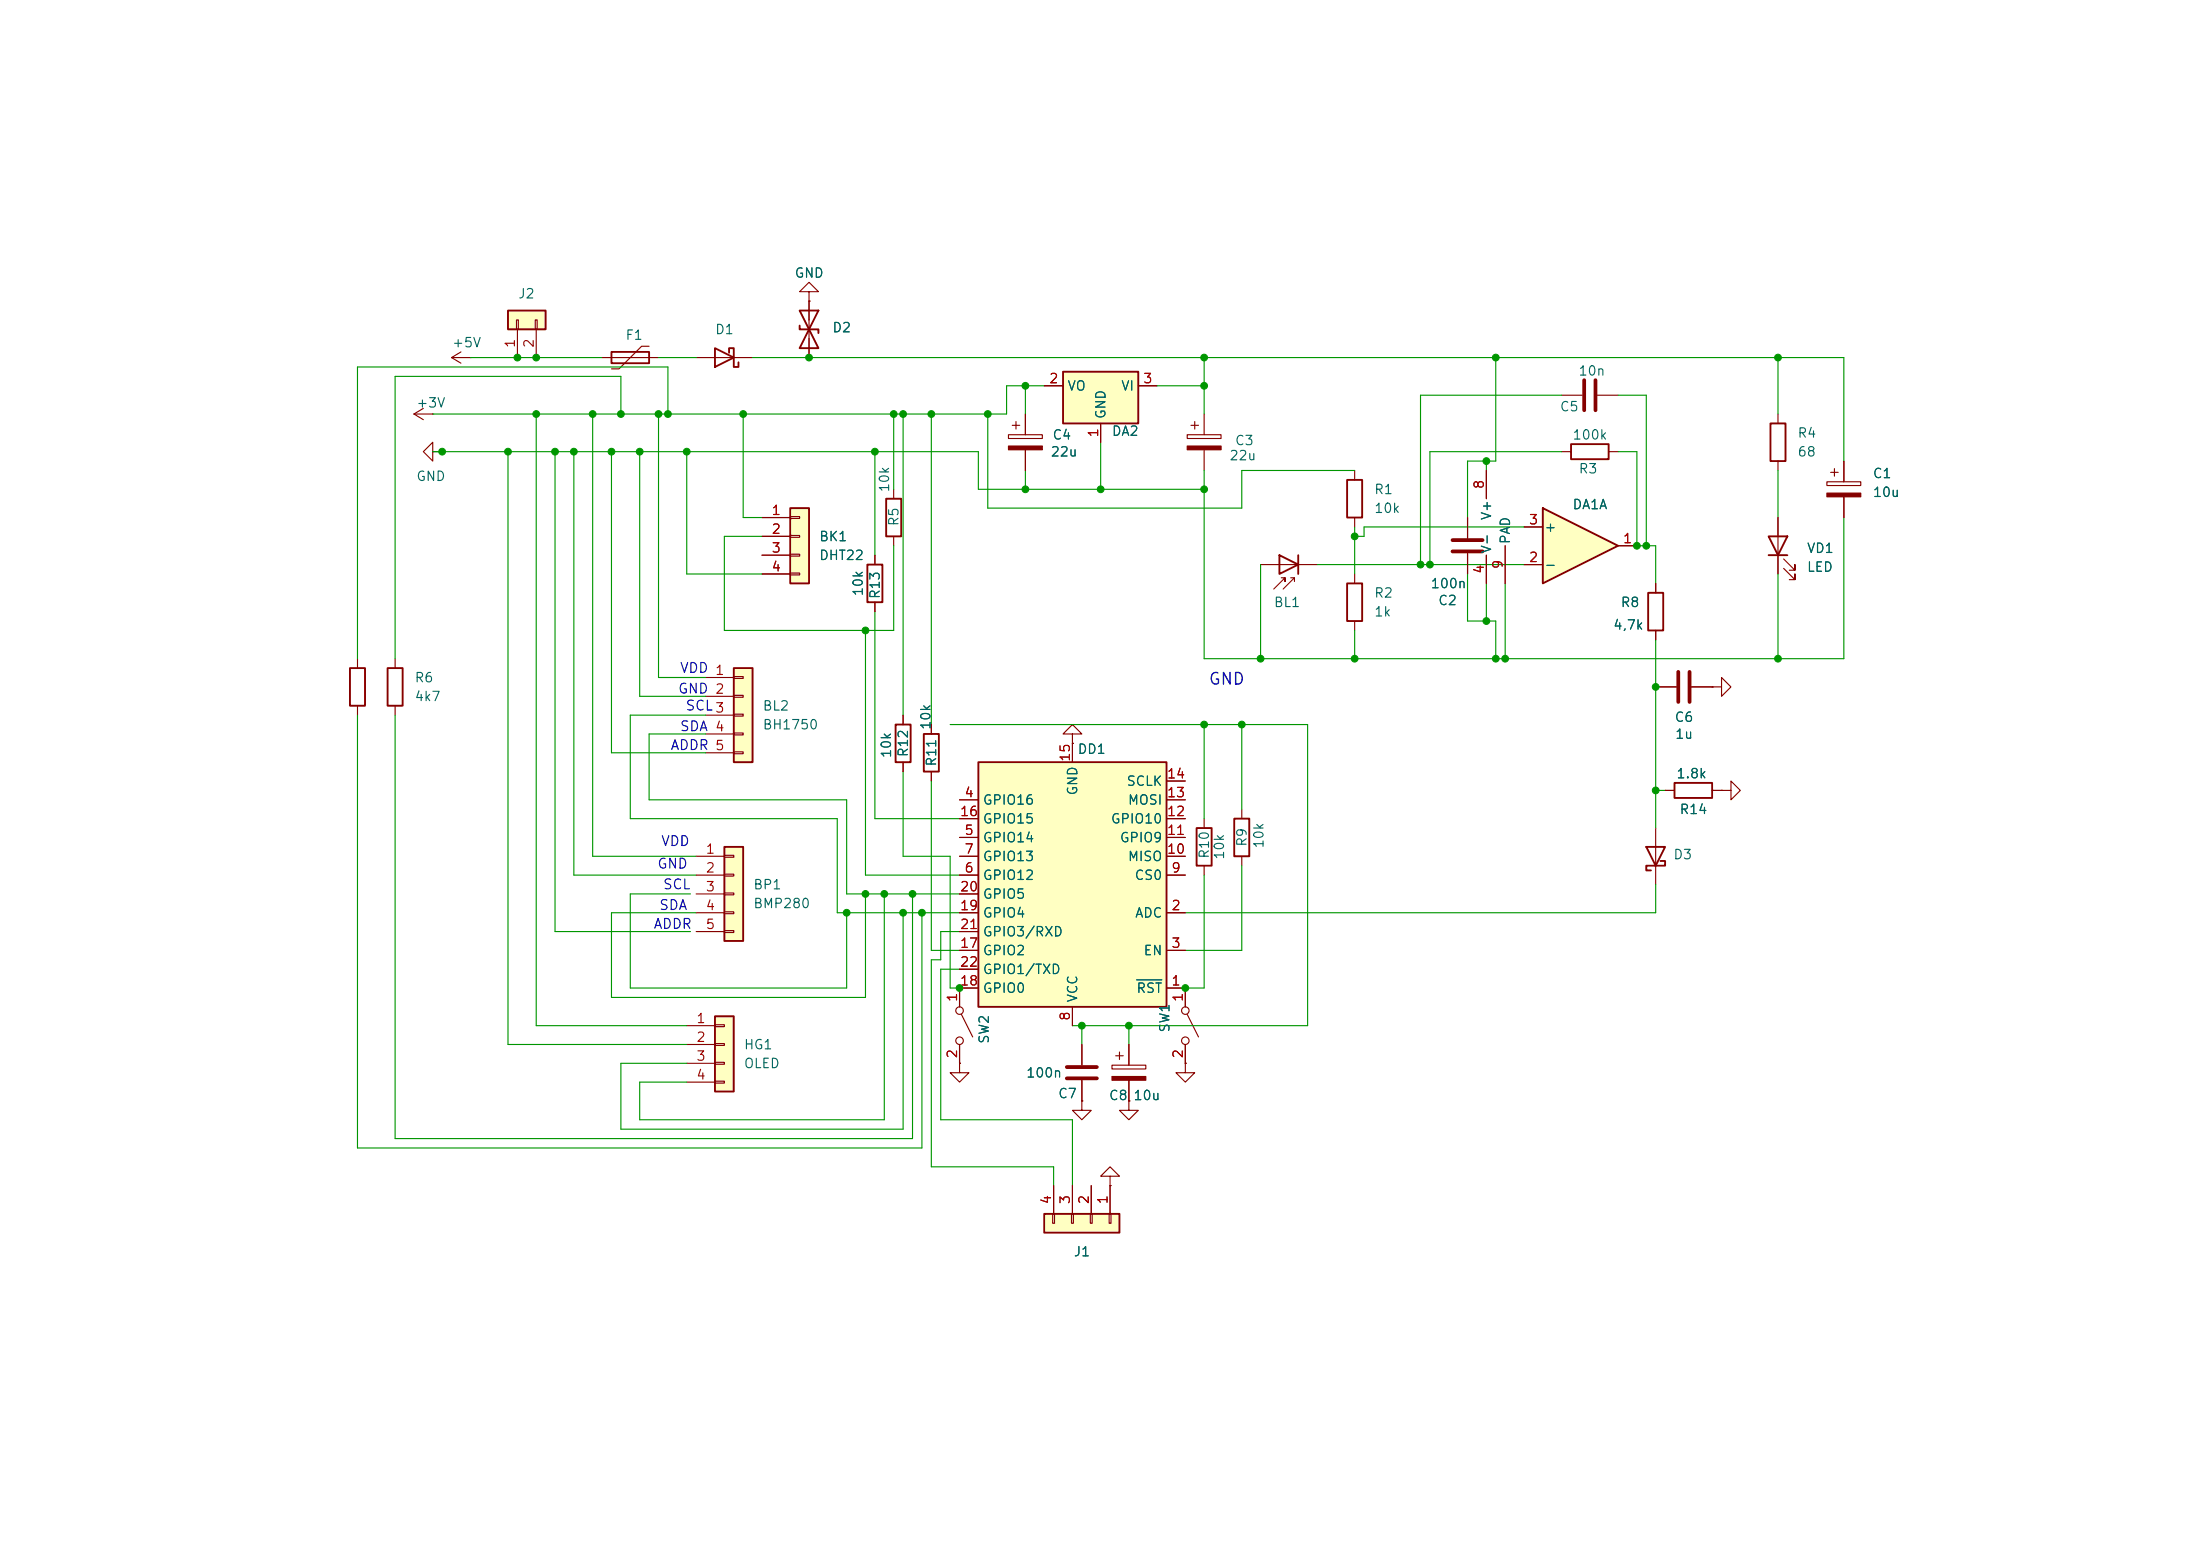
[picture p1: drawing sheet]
<svg xmlns="http://www.w3.org/2000/svg" width="297mm" height="210mm" viewBox="0 0 297 210" stroke-linecap="round" stroke-linejoin="round" font-family="sans-serif">
<g fill="none" stroke="#840000" stroke-width=".15">
<path d="M10 10h277v190h-277zM12 12h273v186h-273zM60 10v2M110 10v2M160 10v2M210 10v2M260 10v2M10 60h2M170.2 76.2h7.6M173 78h.5v.5v-.5l-1.5 1.5M174.2 78h.6M174.8 78.5v-.5l-1.6 1.5"/>
<path d="M285 60h2M10 110h2M162.6 110.5v1.3M162.6 116.8v1.3M167.6 109.2v1.3M167.6 115.6v1.2M232.4 106.7h1.3v-1.3l1.2 1.3-1.2 1.3v-1.3M232.4 106.7h.1M285 110h2M10 160h2M177 166h108v32h-108zM285 160h2"/>
<path d="M60 198v2M110 198v2M160 198v2M177 194.5h108M177 191.5h108M177 187.5h108M177 181.5h108M197 191.5v3M210 198v2M260 198v2M261 191.5v6.5"/>
</g>
<path d="M172.7 74.9l2.6 1.3-2.6 1.3zM175.3 74.9v2.6M161.5 111.8h2.1v5h-2.1zM166.6 110.5h2.1v5.1h-2.1z" fill="none" stroke="#840000" stroke-width=".25"/>
<path d="M132.1 102.9h25.4v33h-25.4z" fill="#ffffc2"/>
<path d="M212.1 59.9h5.1v2.1h-5.1zM181.9 78.7h2v5.1h-2zM132.1 102.9h25.4v33h-25.4zM222.2 114.3h2.6l-1.3 2.5zM224.2 116.2h.6v.6h-2.6v.7h.7" fill="none" stroke="#840000" stroke-width=".25"/>
<g fill="none" stroke="#840000" stroke-width=".15">
<path d="M160.3 58.7h4.5v.5h-4.5zM160.8 57.4h1M161.3 56.9v1M162.6 55.9v2.8M210.8 53.3h2.8M215.6 53.3h2.8M162.6 60.7v2.8M182.9 77.5v1.2M198.1 69.9v2.7M198.1 74.7v2.8M210.8 61h1.3M217.2 61h1.2"/>
<path d="M182.9 83.8v1.3M129.5 108h2.6M129.5 113h2.6M129.5 118.1h2.6M129.5 115.6h2.6M129.5 110.5h2.6M144.8 100.3v2.6M157.5 108h2.5M157.5 113h2.5M157.5 118.1h2.5M157.5 115.6h2.5M157.5 110.5h2.5"/>
<path d="M157.5 105.4h2.5M223.5 111.8v7.6M129.5 133.4h2.6M129.5 123.2h2.6M129.5 128.3h2.6M129.5 120.7h2.6M129.5 125.7h2.6M129.5 130.8h2.6M144.8 135.9v2.5M157.5 133.4h2.5v2.5M157.5 123.2h2.5M157.5 128.3h2.5"/>
<path d="M160.3 136.9l1.5 3.1M160 143.5v1.3h1.3l-1.3 1.3-1.3-1.3h1.3M160 143.5h.1M160 141v2.5"/>
<circle cx="160" cy="136.4" r=".51"/>
<circle cx="160" cy="140.5" r=".51"/>
</g>
<path d="M153.4 132.2h3.4" fill="none" stroke="#006464" stroke-width=".15"/>
<path d="M213.9 51.3v4.1M215.4 51.3v4.1M196.1 72.9h4.1M196.1 74.4h4.1" fill="none" stroke="#840000" stroke-width=".51"/>
<path d="M160.3 60.2h4.5v.5h-4.5z" fill="#840000" stroke="#840000" stroke-width=".15"/>
<path d="M99.1 90.2h2.5v12.7h-2.5z" fill="#ffffc2"/>
<path d="M239 57.2h2v5h-2zM181.9 64.8h2v5.1h-2zM238.8 72.4h2.5l-1.3 2.5zM238.8 74.9h2.5M99.1 90.2h2.5v12.7h-2.5zM222.5 80h2v5.1h-2zM226.1 105.7h5v2h-5z" fill="none" stroke="#840000" stroke-width=".25"/>
<g fill="none" stroke="#840000" stroke-width=".15">
<path d="M240 55.9v1.3M182.9 63.5v1.3M182.9 69.9v1.2M223.5 78.7v1.3M240 62.2v1.3M240 69.9v7.6M240.8 76.7l1.5 1.5v-.7v.7h-.7M240.8 75.4l1.5 1.6v-.8v.8h-.7M246.6 65h4.6v.5h-4.6zM247.1 63.8h1.1M247.6 63.2v1.1M248.9 62.2v2.8"/>
<path d="M248.9 67.1v2.8M95.2 91.4h3.9M95.2 94h3.9M95.2 96.5h3.9M95.2 99.1h3.9M99.1 91.3h1.2v.3h-1.2zM99.1 93.9h1.2v.2h-1.2zM99.1 96.4h1.2v.2h-1.2zM99.1 98.9h1.2v.3h-1.2zM223.5 92.7h2.8M223.5 85.1v1.3M228.3 92.7h2.8"/>
<path d="M95.2 101.6h3.9M99.1 101.5h1.2v.2h-1.2zM224.8 106.7h1.3M231.1 106.7h1.3"/>
</g>
<path d="M246.6 66.5h4.6v.6h-4.6z" fill="#840000" stroke="#840000" stroke-width=".15"/>
<path d="M226.6 90.7v4M228.1 90.7v4" fill="none" stroke="#840000" stroke-width=".51"/>
<path d="M208.3 68.6l10.1 5.1-10.1 5z" fill="#ffffc2"/>
<path d="M119.6 67.3h2.1v5.1h-2.1zM208.3 68.6l10.1 5.1-10.1 5z" fill="none" stroke="#840000" stroke-width=".25"/>
<path d="M120.6 66v1.3M120.6 72.4v1.3M200.7 63.5v3.8M200.7 74.9v3.8M203.2 73.7v5M205.7 76.2h2.6M205.7 71.1h2.6M218.4 73.7h2.6M231.1 92.7h1.3v-1.3l1.3 1.3-1.3 1.3v-1.3M231.1 92.7h.1" fill="none" stroke="#840000" stroke-width=".15"/>
<path d="M106.7 68.6h2.5v10.1h-2.5z" fill="#ffffc2"/>
<path d="M106.7 68.6h2.5v10.1h-2.5zM47.2 90.2h2.1v5.1h-2.1zM52.3 90.2h2.1v5.1h-2.1z" fill="none" stroke="#840000" stroke-width=".25"/>
<g fill="none" stroke="#840000" stroke-width=".15">
<path d="M55.9 55.9l1.2 .7M55.9 55.9h2.5M57.1 55.1l-1.2 .8M58.4 55.9h.1M58.4 61v-1.3l-1.3 1.3 1.3 1.2v-1.2h1.3M59.7 61h.1M102.9 69.9h3.8M102.9 72.4h3.8M102.9 74.9h3.8M102.9 77.5h3.8M106.7 69.7h1.2v.3h-1.2zM106.7 72.3h1.2v.2h-1.2z"/>
<path d="M106.7 74.8h1.2v.3h-1.2zM106.7 77.3h1.2v.3h-1.2zM48.3 88.9v1.3M48.3 95.3v1.2M53.3 88.9v1.3M53.3 95.3v1.2"/>
</g>
<path d="M96.5 137.2h2.6v10.1h-2.6z" fill="#ffffc2"/>
<path d="M96.5 137.2h2.6v10.1h-2.6z" fill="none" stroke="#840000" stroke-width=".25"/>
<path d="M92.7 138.4h3.8M96.5 138.3h1.3v.3h-1.3zM92.7 141h3.8M92.7 143.5h3.8M92.7 146.1h3.8M96.5 140.8h1.3v.3h-1.3zM96.5 143.4h1.3v.2h-1.3zM96.5 145.9h1.3v.3h-1.3z" fill="none" stroke="#840000" stroke-width=".15"/>
<path d="M97.8 114.3h2.5v12.7h-2.5z" fill="#ffffc2"/>
<path d="M120.9 97.8h2v5.1h-2zM97.8 114.3h2.5v12.7h-2.5z" fill="none" stroke="#840000" stroke-width=".25"/>
<g fill="none" stroke="#840000" stroke-width=".15">
<path d="M121.9 96.5v1.3M94 115.6h3.8M94 118.1h3.8M97.8 115.4h1.3v.3h-1.3zM97.8 118h1.3v.2h-1.3zM121.9 102.9v1.2M94 120.7h3.8M94 123.2h3.8M94 125.7h3.8M97.8 120.5h1.3v.3h-1.3zM97.8 123.1h1.3v.2h-1.3zM97.8 125.6h1.3v.3h-1.3z"/>
<path d="M129.5 133.4v2.5M129.8 136.9l1.5 3.1M129.5 143.5v1.3h-1.2l1.2 1.3 1.3-1.3h-1.3M129.5 143.5h.1M129.5 141v2.5"/>
<circle cx="129.5" cy="136.4" r=".51"/>
<circle cx="129.5" cy="140.5" r=".51"/>
</g>
<path d="M141 163.8h10.1v2.6h-10.1z" fill="#ffffc2"/>
<path d="M107.9 41.9l2.6 5.1h-2.6l2.6-5.1zM107.9 43.9v.6h2.6v.5M124.7 99.1h2v5h-2zM141 163.8h10.1v2.6h-10.1z" fill="none" stroke="#840000" stroke-width=".25"/>
<g fill="none" stroke="#840000" stroke-width=".15">
<path d="M61 48.3l1.2 .7M61 48.3h2.5M62.2 47.5l-1.2 .8M63.5 48.3h.1M109.2 40.6v7.7M125.7 97.8v1.3M144.8 99.1h1.2l-1.2-1.3-1.3 1.3h1.3v1.2M125.7 104.1v1.3M144.8 100.3h.1M146 148.6v1.3h1.3l-1.3 1.2-1.2-1.2h1.2M146 148.6h.1M146 141v2.8"/>
<path d="M146 145.8v2.8M149.9 158.8h1.2l-1.2-1.3-1.3 1.3h1.3v1.2M150.1 143.8h4.6v.5h-4.6zM150.6 142.5h1M151.1 142v1M152.4 148.6v1.3h1.3l-1.3 1.2-1.3-1.2h1.3M152.4 148.6h.1M152.4 141v2.8M152.4 145.8v2.8M142.1 163.8h.3v1.3h-.3zM142.2 160v3.8M144.7 163.8h.2v1.3h-.2z"/>
<path d="M144.8 160v3.8M147.2 163.8h.2v1.3h-.2zM147.3 160v3.8M149.7 163.8h.3v1.3h-.3zM149.9 160h.1M149.9 160v3.8"/>
</g>
<path d="M150.1 145.3h4.6v.5h-4.6z" fill="#840000" stroke="#840000" stroke-width=".15"/>
<path d="M144 144h4.1M144 145.5h4.1" fill="none" stroke="#840000" stroke-width=".51"/>
<path d="M68.6 41.9h5.1v2.6h-5.1z" fill="#ffffc2"/>
<path d="M68.6 41.9h5.1v2.6h-5.1zM82.5 47.5h5.1v1.5h-5.1zM96.5 47l2.6 1.3-2.6 1.2zM98.4 47.6v-.6h.7v2.5h.6v-.6" fill="none" stroke="#840000" stroke-width=".25"/>
<g fill="none" stroke="#840000" stroke-width=".15">
<path d="M109.2 39.4h1.3l-1.3-1.3-1.3 1.3h1.3v1.2M69.7 43.2h.3v1.3h-.3zM69.8 44.5v3.8M72.3 43.2h.2v1.3h-.2zM72.4 44.5v3.8M81.3 48.3h7.6M87.6 46.7h-1l-3 3.1h-1.1M94 48.3h7.6M109.2 40.6h.1M136.1 58.7h4.6v.5h-4.6zM136.7 57.4h1M137.2 56.9v1"/>
<path d="M138.4 55.9v2.8M138.4 60.7v2.8"/>
</g>
<path d="M136.1 60.2h4.6v.5h-4.6z" fill="#840000" stroke="#840000" stroke-width=".15"/>
<path d="M143.5 50.2h10.2v7h-10.2z" fill="#ffffc2"/>
<path d="M143.5 50.2h10.2v7h-10.2zM117.1 76.2h2v5.1h-2z" fill="none" stroke="#840000" stroke-width=".25"/>
<g fill="none" stroke="#840000" stroke-width=".15">
<path d="M109.2 40.6h.1M109.2 40.6v2.6M109.2 45.7v2.6M138.4 55.9v2.8M141 52.1h2.5M148.6 57.2v2.5M153.7 52.1h2.5M102.9 69.9h3.8M102.9 72.4h3.8M102.9 74.9h3.8M102.9 77.5h3.8M118.1 74.9v1.3"/>
<path d="M138.4 60.7v2.8M198.1 69.9v2.7M198.1 74.7v2.8M200.7 63.5v3.8M200.7 74.9v3.8M203.2 73.7v5M205.7 76.2h2.6M205.7 71.1h2.6M218.4 73.7h2.6M223.5 78.7v1.3M240 69.9v2.5M240 74.9v2.6"/>
<path d="M248.9 62.2v2.8M248.9 67.1v2.8M118.1 81.3v1.3M121.9 96.5v1.3M125.7 97.8v1.3M223.5 85.1v1.3M223.5 92.7h2.8M228.3 92.7h2.8M231.1 92.7h.1M121.9 102.9v1.2M125.7 104.1v1.3M129.5 108h2.6"/>
<path d="M129.5 113h2.6M129.5 118.1h2.6M129.5 115.6h2.6M129.5 110.5h2.6M144.8 100.3h.1M144.8 100.3v2.6M157.5 108h2.5M157.5 113h2.5M157.5 118.1h2.5M157.5 115.6h2.5M157.5 110.5h2.5M157.5 105.4h2.5"/>
<path d="M224.8 106.7h1.3M231.1 106.7h1.3M232.4 106.7h.1M129.5 123.2h2.6M129.5 128.3h2.6M129.5 120.7h2.6M129.5 125.7h2.6M129.5 130.8h2.6M132.1 133.4h-2.6v2.5M144.8 135.9v2.5M157.5 133.4h2.5v2.5M157.5 123.2h2.5"/>
<path d="M157.5 128.3h2.5M129.5 143.5h.1M129.5 141v2.5M146 148.6h.1M146 141v2.8M146 145.8v2.8M152.4 148.6h.1M152.4 141v2.8M152.4 145.8v2.8M160 143.5h.1M160 141v2.5M142.2 160v3.8"/>
<path d="M144.8 160v3.8M147.3 160v3.8M149.9 160h.1M149.9 160v3.8"/>
</g>
<g fill="none" stroke="#009600" stroke-width=".15">
<path d="M63.5 48.3h17.8M72.4 55.9v82.5h20.3M80 55.9v59.7h14M83.8 55.9v-5.1h-30.5v38.1M88.9 48.3h5.1M88.9 55.9v35.5h6.3M90.2 55.9v-6.4h-41.9v39.4M100.3 55.9v14h2.6M101.6 48.3h147.3v13.9M120.6 55.9v10.1M121.9 55.9v40.6M125.7 55.9v41.9"/>
<path d="M133.3 55.9v12.7h34.3v-5.1h15.3M138.4 52.1v3.8M141 52.1h-5.1v3.8h-77.5M148.6 59.7v6.3M156.2 52.1h6.4M162.6 48.3v7.6M201.9 48.3v13.9h-3.8v7.7M210.8 53.3h-19v22.9M218.4 53.3h3.8v20.4M240 48.3v7.6M58.4 61h73.7v5h30.5M68.6 61v80h24.1"/>
<path d="M74.9 61v64.7h18.3M77.5 61v57.1h16.5M82.5 61v40.6h12.7M86.4 61v33h8.8M92.7 61v16.5h10.2M102.9 72.4h-5.1v12.7h22.8v-11.4M118.1 61v13.9M138.4 63.5v2.5M162.6 63.5v25.4h86.3v-19M170.2 76.2v12.7M177.8 76.2h27.9M182.9 71.1v6.4"/>
<path d="M198.1 77.5v6.3h3.8v5.1M200.7 62.2v1.3M200.7 78.7v5.1M203.2 78.7v10.2M205.7 71.1h-21.6v1.3h-1.2M210.8 61h-17.8v15.2M218.4 61h2.6v12.7h2.5v5M240 63.5v6.4M240 77.5v11.4M48.3 96.5v58.4h76.2v-31.7M53.3 96.5v57.2h69.9v-33M95.2 96.5h-10.1v14h27.9v12.7h16.5"/>
<path d="M95.2 99.1h-7.6v8.9h26.7v12.7h15.2M116.8 85.1v33h12.7M118.1 82.6v27.9h11.4M128.3 97.8h48.2v40.6h-31.7M162.6 97.8v12.7M167.6 97.8v11.4M182.9 85.1v3.8M223.5 86.4v25.4M121.9 104.1v11.5h6.4v17.8h1.2M125.7 105.4v22.9h3.8M162.6 118.1v15.3h-2.6M167.6 116.8v11.5h-7.6"/>
<path d="M223.5 119.4v3.8h-63.5M223.5 106.7h1.3M93.2 120.7h-8.1v12.7h29.2v-10.2M116.8 120.7v13.9h-34.3v-11.4h11.5M119.4 120.7v30.4h-33v-5h6.3M121.9 123.2v29.2h-38.1v-8.9h8.9M129.5 125.7h-2.5v3.8h-1.3v28h16.5v2.5M129.5 130.8h-2.5v20.3h17.8v8.9M146 138.4v2.6M152.4 138.4v2.6"/>
</g>
<path d="M153.4 132.2h3.4" fill="none" stroke="#006464" stroke-width=".15"/>
<g fill="#009600" stroke="#009600" stroke-width=".14">
<circle cx="121.9" cy="55.9" r=".46"/>
<circle cx="125.7" cy="55.9" r=".46"/>
<circle cx="138.4" cy="66" r=".46"/>
<circle cx="133.3" cy="55.9" r=".46"/>
<circle cx="148.6" cy="66" r=".46"/>
<circle cx="193" cy="76.2" r=".46"/>
<circle cx="191.8" cy="76.2" r=".46"/>
<circle cx="162.6" cy="52.1" r=".46"/>
<circle cx="162.6" cy="48.3" r=".46"/>
<circle cx="138.4" cy="52.1" r=".46"/>
<circle cx="200.7" cy="62.2" r=".46"/>
<circle cx="162.6" cy="66" r=".46"/>
<circle cx="240" cy="48.3" r=".46"/>
<circle cx="221" cy="73.7" r=".46"/>
<circle cx="203.2" cy="88.9" r=".46"/>
<circle cx="201.9" cy="48.3" r=".46"/>
<circle cx="222.2" cy="73.7" r=".46"/>
<circle cx="240" cy="88.9" r=".46"/>
<circle cx="200.7" cy="83.8" r=".46"/>
<circle cx="201.9" cy="88.9" r=".46"/>
<circle cx="223.5" cy="106.7" r=".46"/>
<circle cx="223.5" cy="92.7" r=".46"/>
<circle cx="170.2" cy="88.9" r=".46"/>
<circle cx="182.9" cy="88.9" r=".46"/>
<circle cx="182.9" cy="72.4" r=".46"/>
<circle cx="167.6" cy="97.8" r=".46"/>
<circle cx="162.6" cy="97.8" r=".46"/>
<circle cx="114.3" cy="123.2" r=".46"/>
<circle cx="116.8" cy="120.7" r=".46"/>
<circle cx="160" cy="133.4" r=".46"/>
<circle cx="86.4" cy="61" r=".46"/>
<circle cx="100.3" cy="55.9" r=".46"/>
<circle cx="77.5" cy="61" r=".46"/>
<circle cx="68.6" cy="61" r=".46"/>
<circle cx="72.4" cy="55.9" r=".46"/>
<circle cx="74.9" cy="61" r=".46"/>
<circle cx="72.4" cy="48.3" r=".46"/>
<circle cx="69.8" cy="48.3" r=".46"/>
<circle cx="83.8" cy="55.9" r=".46"/>
<circle cx="80" cy="55.9" r=".46"/>
<circle cx="88.9" cy="55.9" r=".46"/>
<circle cx="82.5" cy="61" r=".46"/>
<circle cx="59.7" cy="61" r=".46"/>
<circle cx="121.9" cy="123.2" r=".46"/>
<circle cx="119.4" cy="120.7" r=".46"/>
<circle cx="123.2" cy="120.7" r=".46"/>
<circle cx="129.5" cy="133.4" r=".46"/>
<circle cx="124.5" cy="123.2" r=".46"/>
<circle cx="152.4" cy="138.4" r=".46"/>
<circle cx="146" cy="138.4" r=".46"/>
<circle cx="120.6" cy="55.9" r=".46"/>
<circle cx="118.1" cy="61" r=".46"/>
<circle cx="116.8" cy="85.1" r=".46"/>
<circle cx="90.2" cy="55.9" r=".46"/>
<circle cx="92.7" cy="61" r=".46"/>
<circle cx="109.2" cy="48.3" r=".46"/>
</g>
<path d="M7.1 174h290v31h-290z" fill="#fff"/>
<path d="M297.1 174h-290v31h290" fill="none" stroke="#fff" stroke-width=".62" stroke-linecap="butt"/>
<path d="M171 151.7h126.1v31h-126.1z" fill="#fff"/>
<path d="M297.1 151.7h-126.1v31h126.1" fill="none" stroke="#fff" stroke-width=".43"/>
<path d="M269.2 4.9h27.9v146.9h-27.9z" fill="#fff"/>
<path d="M297.1 4.9h-27.9v146.9h27.9" fill="none" stroke="#fff" stroke-width=".66" stroke-linecap="butt"/>
<path d="M0 9.1h47v163.5h-47z" fill="#fff"/>
<path d="M0 9.1h47v163.5h-47" fill="none" stroke="#fff" stroke-width=".7" stroke-linecap="butt"/>
<path d="M33.4 3.4h241.4v21.2h-241.4z" fill="#fff"/>
<path d="M33.4 3.4h241.4v21.2h-241.4z" fill="none" stroke="#fff" stroke-width=".46"/>
<text font-size="1.6" fill="#0000c2" x="163.1" y="92.8">GND</text>
<g font-size="1.3" fill="#006464">
<text x="69.9" y="40.6">J2</text>
<text x="107.2" y="37.8">GND</text>
<text x="60.9" y="47.2">+5V</text>
<text x="84.3" y="46.2">F1</text>
<text x="96.4" y="45.4">D1</text>
<text x="112.3" y="45.2">D2</text>
<text x="144" y="53">VO</text>
<text x="151.3" y="53">VI</text>
<text x="213" y="51">10n</text>
<text x="56.1" y="55.3">+3V</text>
<text x="142" y="59.6">C4</text>
<text x="149.6" y="56.6" transform="rotate(-90 149.6 56.6)">GND</text>
<text x="150" y="59.1">DA2</text>
<text x="210.5" y="55.8">C5</text>
<text x="212.2" y="59.6">100k</text>
<text x="242.6" y="59.4">R4</text>
<text x="56.1" y="65.2">GND</text>
<text x="141.7" y="61.9">22u</text>
<text x="165.9" y="62.4">22u</text>
<text x="166.6" y="60.4">C3</text>
<text x="213" y="64.2">R3</text>
<text x="242.6" y="61.9">68</text>
<text x="252.7" y="64.9">C1</text>
<text x="120.4" y="66.5" transform="rotate(-90 120.4 66.5)">10k</text>
<text x="121.6" y="71.1" transform="rotate(-90 121.6 71.1)">R5</text>
<text x="185.4" y="67">R1</text>
<text x="185.4" y="69.6">10k</text>
<text x="201.6" y="70.3" transform="rotate(-90 201.6 70.3)">V+</text>
<text x="212.2" y="69">DA1A</text>
<text x="252.7" y="67.4">10u</text>
<text x="110.5" y="73.4">BK1</text>
<text x="110.5" y="75.9">DHT22</text>
<text x="201.6" y="74.8" transform="rotate(-90 201.6 74.8)">V-</text>
<text x="204.2" y="73.5" transform="rotate(-90 204.2 73.5)">PAD</text>
<text x="208.4" y="77.2">-</text>
<text x="208.4" y="72.1">+</text>
<text x="243.8" y="74.9">VD1</text>
<text x="243.8" y="77.5">LED</text>
<text x="116.8" y="80.6" transform="rotate(-90 116.8 80.6)">10k</text>
<text x="119.1" y="80.9" transform="rotate(-90 119.1 80.9)">R13</text>
<text x="171.9" y="82.3">BL1</text>
<text x="185.4" y="81">R2</text>
<text x="185.4" y="83.5">1k</text>
<text x="193" y="79.7">100n</text>
<text x="194.1" y="82">C2</text>
<text x="218.7" y="82.3">R8</text>
<text x="217.7" y="85.3">4,7k</text>
<text x="55.9" y="92.4">R6</text>
<text x="55.9" y="95">4k7</text>
<text x="102.9" y="98.8">BH1750</text>
<text x="102.9" y="96.2">BL2</text>
<text x="125.9" y="98.6" transform="rotate(-90 125.9 98.6)">10k</text>
<text x="226" y="97.7">C6</text>
<text x="226" y="100">1u</text>
<text x="120.6" y="102.4" transform="rotate(-90 120.6 102.4)">10k</text>
<text x="122.9" y="102.3" transform="rotate(-90 122.9 102.3)">R12</text>
<text x="126.7" y="103.5" transform="rotate(-90 126.7 103.5)">R11</text>
<text x="145.4" y="102.1">DD1</text>
<text x="145.8" y="107.5" transform="rotate(-90 145.8 107.5)">GND</text>
<text x="152" y="106.4">SCLK</text>
<text x="226.2" y="105.4">1.8k</text>
<text x="132.6" y="108.9">GPIO16</text>
<text x="132.6" y="111.5">GPIO15</text>
<text x="149.9" y="111.5">GPIO10</text>
<text x="152.2" y="108.9">MOSI</text>
<text x="226.7" y="110.2">R14</text>
<text x="132.6" y="114">GPIO14</text>
<text x="132.6" y="119.1">GPIO12</text>
<text x="132.6" y="116.5">GPIO13</text>
<text x="151.1" y="114">GPIO9</text>
<text x="152.2" y="116.5">MISO</text>
<text x="153.1" y="119.1">CS0</text>
<text x="163.5" y="116" transform="rotate(-90 163.5 116)">R10</text>
<text x="165.6" y="116.1" transform="rotate(-90 165.6 116.1)">10k</text>
<text x="168.6" y="114.4" transform="rotate(-90 168.6 114.4)">R9</text>
<text x="170.9" y="114.6" transform="rotate(-90 170.9 114.6)">10k</text>
<text x="225.8" y="116.3">D3</text>
<text x="101.6" y="120.4">BP1</text>
<text x="101.6" y="122.9">BMP280</text>
<text x="132.6" y="124.2">GPIO4</text>
<text x="132.6" y="121.6">GPIO5</text>
<text x="153.1" y="124.2">ADC</text>
<text x="132.6" y="129.2">GPIO2</text>
<text x="132.6" y="126.7">GPIO3/RXD</text>
<text x="132.6" y="131.8">GPIO1/TXD</text>
<text x="154.3" y="129.2">EN</text>
<text x="132.6" y="134.3">GPIO0</text>
<text x="145.8" y="135.4" transform="rotate(-90 145.8 135.4)">VCC</text>
<text x="153.3" y="134.3">RST</text>
<text x="100.3" y="141.9">HG1</text>
<text x="133.8" y="141" transform="rotate(-90 133.8 141)">SW2</text>
<text x="158.2" y="139.5" transform="rotate(-90 158.2 139.5)">SW1</text>
<text x="100.3" y="144.5">OLED</text>
<text x="138.4" y="145.8">100n</text>
<text x="142.8" y="148.5">C7</text>
<text x="149.6" y="148.8">C8</text>
<text x="152.9" y="148.8">10u</text>
<text x="144.9" y="169.9">J1</text>
</g>
<g font-size="1.3" fill="#a90000">
<text x="69.8" y="47.1" transform="rotate(-90 69.8 47.1)">1</text>
<text x="72.4" y="47.1" transform="rotate(-90 72.4 47.1)">2</text>
<text x="141.5" y="52">2</text>
<text x="154.2" y="52">3</text>
<text x="148.6" y="59.1" transform="rotate(-90 148.6 59.1)">1</text>
<text x="104.1" y="69.8">1</text>
<text x="200.6" y="66.1" transform="rotate(-90 200.6 66.1)">8</text>
<text x="206.3" y="71.1">3</text>
<text x="104.1" y="72.4">2</text>
<text x="104.1" y="74.9">3</text>
<text x="104.1" y="77.4">4</text>
<text x="200.6" y="77.5" transform="rotate(-90 200.6 77.5)">4</text>
<text x="203.2" y="76.9" transform="rotate(-90 203.2 76.9)">9</text>
<text x="206.3" y="76.2">2</text>
<text x="219" y="73.6">1</text>
<text x="130.1" y="107.9">4</text>
<text x="144.8" y="102.9" transform="rotate(-90 144.8 102.9)">15</text>
<text x="157.4" y="107.9">13</text>
<text x="157.4" y="105.4">14</text>
<text x="129.5" y="110.5">16</text>
<text x="130.1" y="113">5</text>
<text x="157.4" y="113">11</text>
<text x="157.4" y="110.5">12</text>
<text x="95.2" y="115.5">1</text>
<text x="95.2" y="118.1">2</text>
<text x="130.1" y="118.1">6</text>
<text x="130.1" y="115.5">7</text>
<text x="157.4" y="115.5">10</text>
<text x="158" y="118.1">9</text>
<text x="95.2" y="120.6">3</text>
<text x="95.2" y="123.2">4</text>
<text x="95.2" y="125.7">5</text>
<text x="129.5" y="123.2">19</text>
<text x="129.5" y="120.6">20</text>
<text x="129.5" y="125.7">21</text>
<text x="158" y="123.2">2</text>
<text x="129.5" y="128.2">17</text>
<text x="129.5" y="130.8">22</text>
<text x="158" y="128.2">3</text>
<text x="129.5" y="133.3">18</text>
<text x="129.5" y="135.3" transform="rotate(-90 129.5 135.3)">1</text>
<text x="144.8" y="137.9" transform="rotate(-90 144.8 137.9)">8</text>
<text x="158" y="133.3">1</text>
<text x="160" y="135.3" transform="rotate(-90 160 135.3)">1</text>
<text x="93.9" y="138.4">1</text>
<text x="93.9" y="140.9">2</text>
<text x="93.9" y="143.5">3</text>
<text x="129.5" y="142.9" transform="rotate(-90 129.5 142.9)">2</text>
<text x="160" y="142.9" transform="rotate(-90 160 142.9)">2</text>
<text x="93.9" y="146">4</text>
<text x="142.2" y="162.6" transform="rotate(-90 142.2 162.6)">4</text>
<text x="144.8" y="162.6" transform="rotate(-90 144.8 162.6)">3</text>
<text x="147.3" y="162.6" transform="rotate(-90 147.3 162.6)">2</text>
<text x="149.8" y="162.6" transform="rotate(-90 149.8 162.6)">1</text>
</g>
<g font-size="1.3" fill="#0000c2">
<text x="91.4" y="93.9">GND 2</text>
<text x="91.7" y="91.1">VDD 1</text>
<text x="90.4" y="101.6">ADDR 5</text>
<text x="91.7" y="99">SDA 4</text>
<text x="92.5" y="96.2">SCL3</text>
<text x="88.6" y="117.6">GND</text>
<text x="89.2" y="114.5">VDD</text>
<text x="88.1" y="125.7">ADDR</text>
<text x="88.9" y="123.2">SDA</text>
<text x="89.4" y="120.4">SCL</text>
</g>
</svg>
